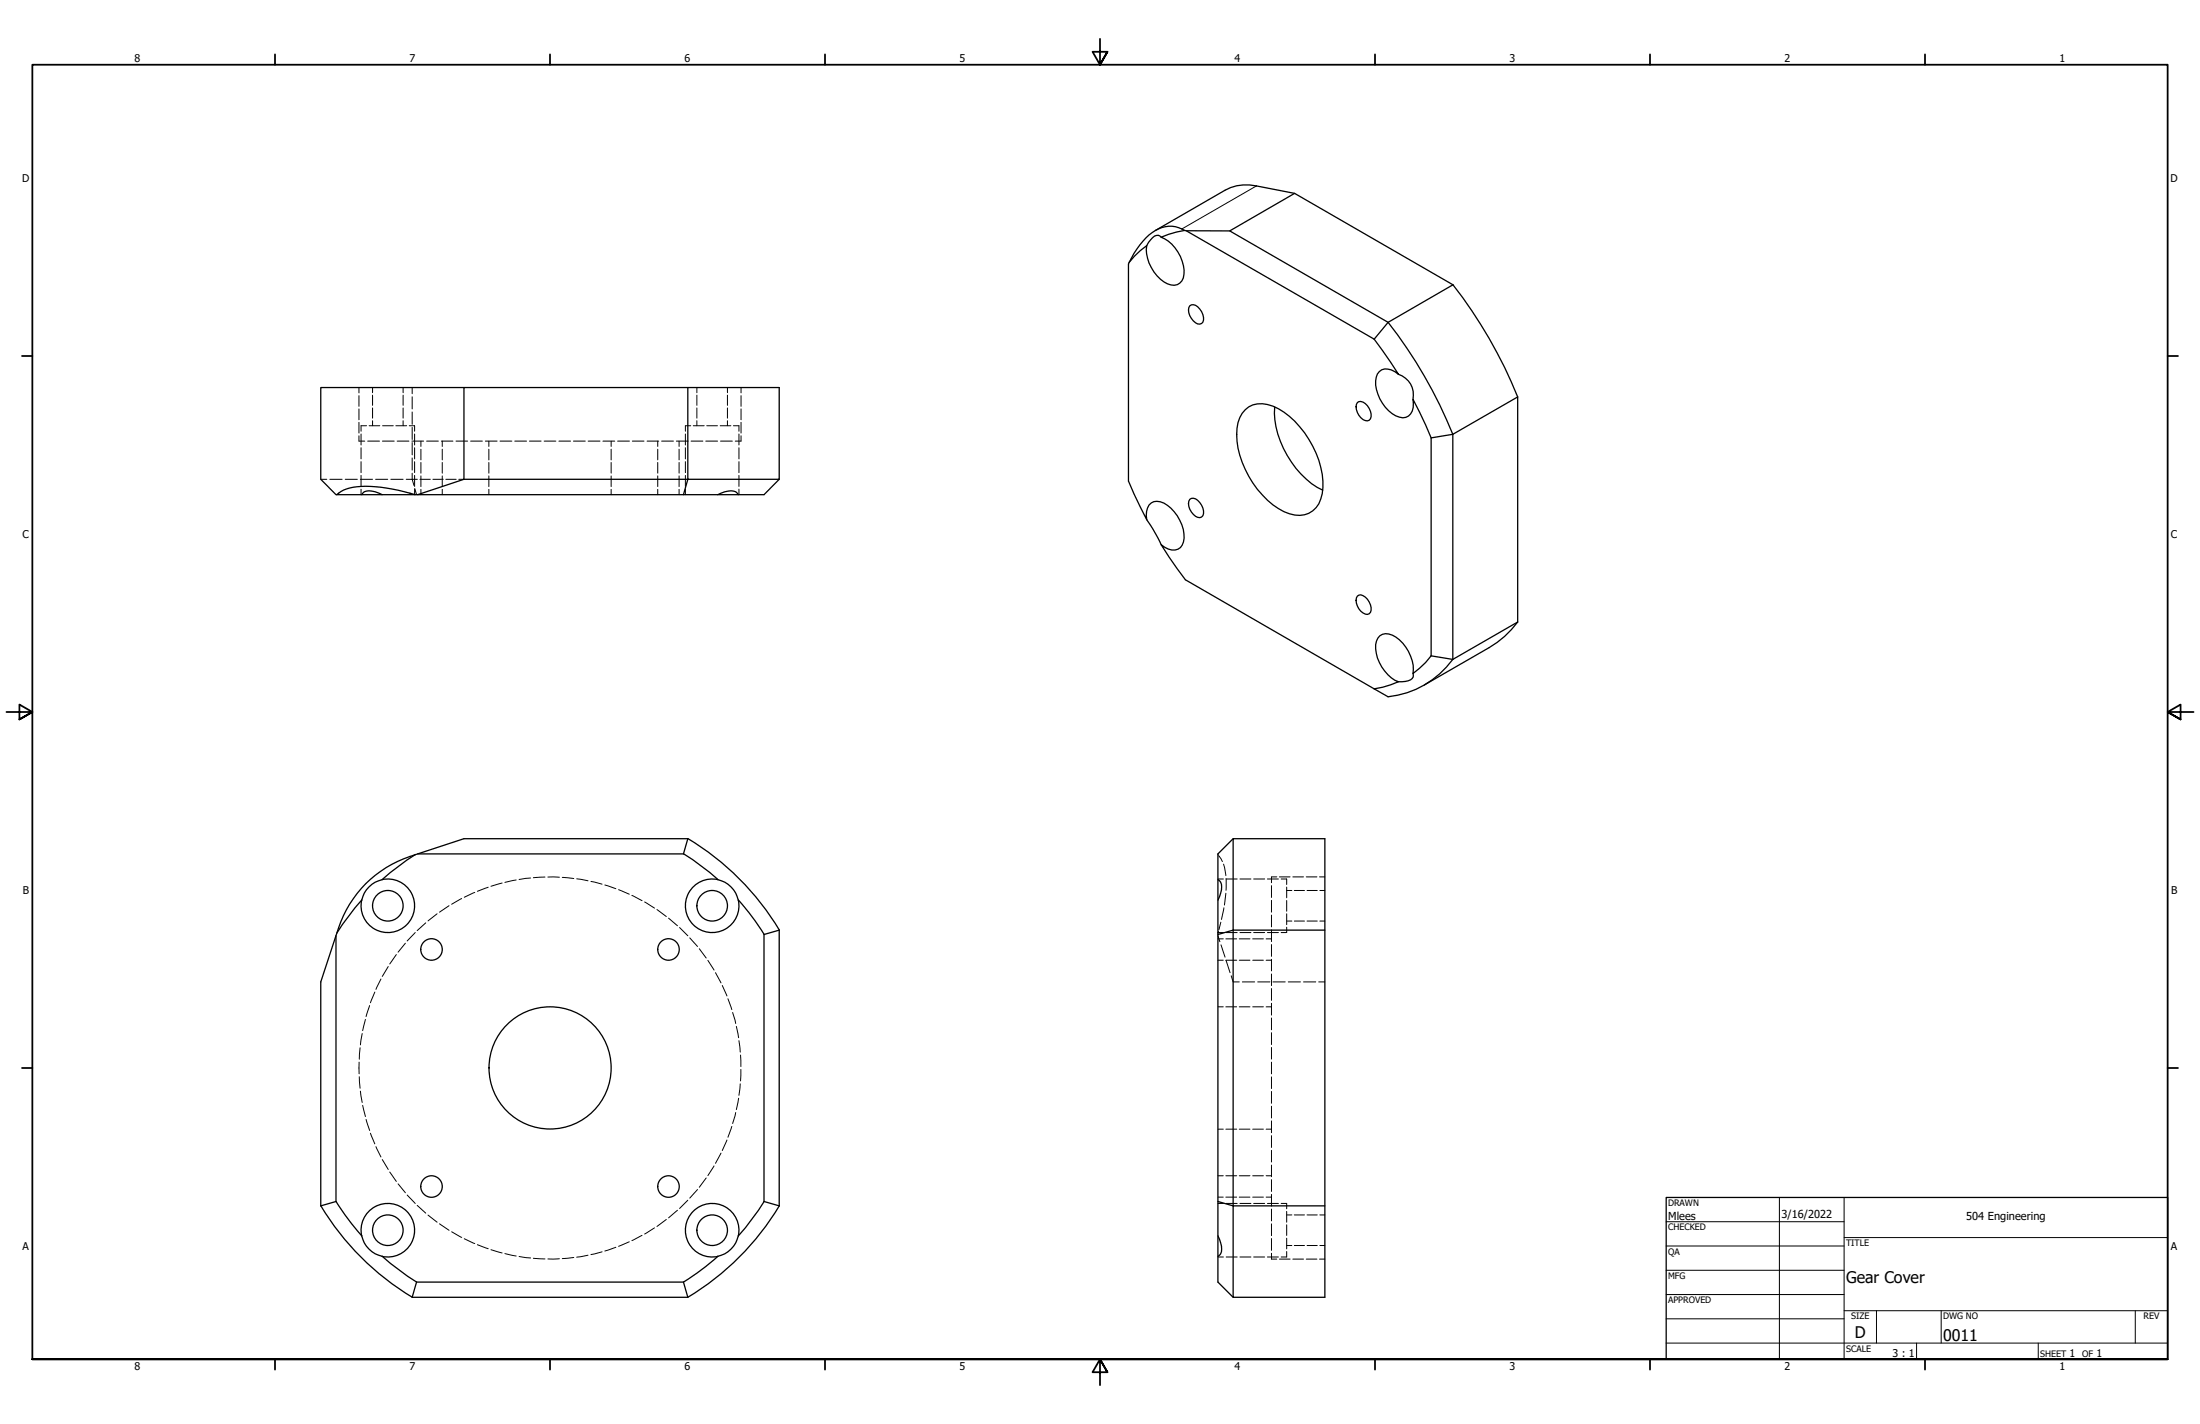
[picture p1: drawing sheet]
<svg xmlns="http://www.w3.org/2000/svg" width="864mm" height="559mm" viewBox="0 0 864 559" stroke-linecap="round" stroke-linejoin="round" font-family="sans-serif">
<!-- layer: Hidden (ANSI) -->
<g fill="none" stroke="#000" stroke-width=".39">
<path d="M140.9 152.1v2.1M140.9 155.3v4.1M146.2 152.1v2M146.2 155.1v4M158.2 152.1v2M158.2 155.1v4M161.8 152.1v2.4M161.8 155.7v4.8M273.6 152.1v2M273.6 155.1v4M285.6 152.1v2M285.6 155.1v4"/>
<path d="M290.9 152.1v2.1M290.9 155.3v4.1M140.9 171v2.1h2.3M140.9 160.5v4.2M140.9 165.7v4.2M141.7 170.3v4.3M141.7 175.7v4.4M143.9 167.1h-2.2v2.1M144.3 173.1h4.7M144.9 167.1h4.2M146.2 160.1v4M146.2 165.1v2"/>
<path d="M150.1 173.1h4.6M150.2 167.1h4.2M155.4 167.1h4.2M155.9 173.1h4.6M158.2 160.1v4M158.2 165.1v2M160.7 167.1h2.1v2.1M161.7 173.1h4.6M161.8 161.7v4.8M161.8 167.7v4.8M161.8 173.7v4.8M161.8 179.7v4.8"/>
<path d="M162.8 170.3v4.3M162.8 175.7v4.4M165.2 173.1v2.1M165.2 176.3v4.2M167.4 173.1h4.7M173.2 173.1h4.6M173.6 173.1v2.1M173.6 176.3v4.2M179 173.1h4.6M184.7 173.1h4.7M190.5 173.1h4.6M191.9 173.1v2.1"/>
<path d="M191.9 176.3v4.2M196.3 173.1h4.6M202.1 173.1h4.6M207.8 173.1h4.6M213.6 173.1h4.6M219.4 173.1h4.6M225.1 173.1h4.6M230.9 173.1h4.6M236.7 173.1h4.6M239.9 173.1v2.1M239.9 176.3v4.2M242.4 173.1h4.7"/>
<path d="M248.2 173.1h4.6M254 173.1h4.6M258.2 173.1v2.1M258.2 176.3v4.2M259.7 173.1h4.7M265.5 173.1h4.6M266.6 173.1v2.1M266.6 176.3v4.2M269 170.3v4.3M269 175.7v4.4M271.1 167.1h-2.1v2.1M271.3 173.1h4.6"/>
<path d="M272.2 167.1h4.2M273.6 160.1v4M273.6 165.1v2M277.1 173.1h4.6M277.4 167.1h4.2M282.7 167.1h4.2M282.8 173.1h4.7M285.6 160.1v4M285.6 165.1v2M287.9 167.1h2.2v2.1M290.1 170.3v4.3M290.1 175.7v4.4"/>
<path d="M290.9 171v2.1h-2.3M290.9 160.5v4.2M290.9 165.7v4.2M125.9 188.1h2.4M129.5 188.1h4.8M135.5 188.1h4.8M141.5 188.1h4.7M141.7 181.2v4.3M141.7 186.6v4.3M141.7 192v2.1M147.4 188.1h4.8M153.4 188.1h4.8"/>
<path d="M159.4 188.1h4.4M161.8 185.7v2.4l.7 2.4M162.8 181.2v4.3M162.8 186.6v4.3M162.8 192v2.1M162.8 191.7l.7 2.4M164.8 188.1h4.1M165.2 181.5v4.2M165.2 186.8v4.1M165.2 192v2.1M169.9 188.1h4.1M173.6 181.5v4.2"/>
<path d="M173.6 186.8v4.1M173.6 192v2.1M175 188.1h4.1M180.1 188.1h2M191.9 181.5v4.2M191.9 186.8v4.1M191.9 192v2.1M239.9 181.5v4.2M239.9 186.8v4.1M239.9 192v2.1M258.2 181.5v4.2M258.2 186.8v4.1"/>
<path d="M258.2 192v2.1M266.6 181.5v4.2M266.6 186.8v4.1M266.6 192v2.1M269 181.2v4.3M269 186.6v4.3M269 192v2.1M290.1 181.2v4.3M290.1 186.6v4.3M290.1 192v2.1M478.1 335.4l.2 .2M478.5 335.9l1.4 2.2"/>
<path d="M480.3 339.1l.9 4.5M171.6 358.6l-3.6 2.8M176.3 355.4l-3.8 2.5M181.2 352.6l-3.9 2.2M186.4 350.2l-4.2 1.9M191.6 348.2l-4.2 1.6M197.1 346.5l-4.4 1.3M202.6 345.3l-4.4 1M208.3 344.6l-4.5 .5M213.9 344.2l-4.5 .2M215.1 344.2h4.5M220.7 344.3l4.5 .4"/>
<path d="M226.4 344.9l4.4 .7M232 345.9l4.3 1.1M237.4 347.3l4.3 1.4M242.8 349.1l4.2 1.8M248 351.3l4 2.1M253 353.9l3.9 2.5M257.9 356.9l3.7 2.8M478.1 344.9h2.2M480.4 356.2l-.9 4.6M481.2 350.5l-.6 4.7M481.3 344.8v4.6M481.3 344.9h4.3"/>
<path d="M486.7 344.9h4.3M492.1 344.9h4.3M497.5 344.9h4.3M499.1 347.5v4.7M499.1 353.3v4.6M499.1 359.1v4.6M501.2 344.1h-2.1v2.3M502.2 344.1h4.2M502.9 344.9h2.2v2.2M505.1 348.1v4.2M505.1 353.4v4.2M505.1 358.6v4.2"/>
<path d="M505.1 349.4h2M507.5 344.1h4.2M508.1 349.4h4M512.8 344.1h4.2M513.1 349.4h4M518 344.1h2.1M518.1 349.4h2M152.4 379.3l-2.3 3.9M155.6 374.6l-2.6 3.7M159.1 370.1l-2.8 3.5M163 366l-3.2 3.3M167.1 362.1l-3.3 3.1"/>
<path d="M262.4 360.3l3.5 3M266.8 364l3.2 3.2M270.8 368l3 3.4M274.5 372.3l2.7 3.6M277.9 376.9l2.4 3.8M478.1 367.2l.8 2.4M478.1 366h2.2M478.1 368.4h2.1M478.1 376.8h2.1M478.3 365.5l-.2 .7M479.2 361.9l-.7 2.9M479.3 370.8l1.6 4.8"/>
<path d="M481.2 368.4h4.3M481.2 376.8h4.3M481.3 376.8l1.6 4.9M481.3 366h4.3M486.5 368.4h4.2M486.5 376.8h4.2M486.7 366h4.3M491.7 368.4h4.2M491.7 376.8h4.2M492.1 366h4.3M497 368.4h2.1M497 376.8h2.1"/>
<path d="M497.5 366h4.3M499.1 364.9v4.6M499.1 370.6v4.7M499.1 376.4v4.6M505.1 363.9v2.1h-2.2M505.1 361.4h2M508.1 361.4h4M513.1 361.4h4M518.1 361.4h2M145.1 394.6l-1.4 4.3M147.1 389.3l-1.7 4.2M149.5 384.2l-1.9 4"/>
<path d="M280.9 381.7l2.1 4M283.5 386.7l1.9 4.1M285.8 391.9l1.5 4.3M287.6 397.3l1.2 4.3M478.1 395.1h2.1M481.2 395.1h4.3M483.3 382.9l.8 2.4h2.4M486.5 395.1h4.2M487.7 385.3h4.8M491.7 395.1h4.2M493.7 385.3h4.8M497 395.1h2.1"/>
<path d="M499.1 382.2v4.6M499.1 387.9v4.7M499.1 393.7v4.6M499.1 399.5v4.6M499.7 385.3h4.8M505.7 385.3h4.8M511.7 385.3h4.8M517.7 385.3h2.4M141 416.8v4.6M141.4 411.2l-.4 4.5M142.2 405.6l-.7 4.4M143.4 400l-1 4.4"/>
<path d="M289.1 402.8l.8 4.4M290.1 408.4l.5 4.5M290.7 414l.1 4.5M290.8 419.7l-.1 4.5M499.1 405.3v4.6M499.1 411v4.6M499.1 416.8v4.6M141 422.5l.4 4.5M141.5 428.2l.7 4.4M142.4 433.8l1 4.3M143.7 439.3l1.4 4.3M288.8 436.6l-1.2 4.3"/>
<path d="M289.9 431l-.8 4.4M290.6 425.3l-.5 4.5M499.1 422.6v4.6M499.1 428.3v4.6M499.1 434.1v4.6M499.1 439.9v4.6M145.4 444.7l1.7 4.2M147.6 450l1.9 4M150.1 455l2.3 3.9M153 459.9l2.6 3.7M280.3 457.5l-2.4 3.8M283 452.5l-2.1 4"/>
<path d="M285.4 447.4l-1.9 4.1M287.3 442l-1.5 4.3M478.1 443.1h2.1M481.2 443.1h4.3M486.5 443.1h4.2M491.7 443.1h4.2M497 443.1h2.1M499.1 445.6v4.7M499.1 451.4v4.6M499.1 457.2v4.6M156.3 464.6l2.8 3.5M159.8 468.9l3.2 3.3"/>
<path d="M163.8 473l3.3 3.1M168 476.8l3.6 2.8M261.6 478.5l-3.7 2.8M265.9 474.9l-3.5 3M270 471l-3.2 3.2M273.8 466.8l-3 3.4M277.2 462.3l-2.7 3.6M478.1 472.2h2.2M478.1 461.4h2.1M478.1 469.8h2.1M481.2 461.4h4.3M481.2 469.8h4.3"/>
<path d="M481.3 472.2h4.3M486.5 461.4h4.2M486.5 469.8h4.2M486.7 472.2h4.3M491.7 461.4h4.2M491.7 469.8h4.2M492.1 472.2h4.3M497 461.4h2.1M497 469.8h2.1M497.5 472.2h4.3M499.1 462.9v4.7M499.1 468.7v4.6"/>
<path d="M499.1 474.5v4.6M502.9 472.2h2.2v2.1M505.1 475.4v4.2M505.1 476.8h2M508.1 476.8h4M513.1 476.8h4M518.1 476.8h2M172.5 480.3l3.8 2.5M177.3 483.4l3.9 2.2M182.2 486.1l4.2 1.9M187.4 488.4l4.2 1.6M192.7 490.4l4.4 1.3"/>
<path d="M198.2 491.9l4.4 1M203.8 493.1l4.5 .5M209.4 493.8l4.5 .2M219.6 494h-4.5M225.2 493.5l-4.5 .4M230.8 492.6l-4.4 .7M236.3 491.2l-4.3 1.1M241.7 489.5l-4.3 1.4M247 487.3l-4.2 1.8M252 484.8l-4 2.1M256.9 481.8l-3.9 2.5M478.1 493.3h2.2"/>
<path d="M481.3 493.3h4.3M486.7 493.3h4.3M492.1 493.3h4.3M497.5 493.3h4.3M499.1 480.3v4.6M499.1 486v4.7M499.1 491.8v2.3h2.1M502.2 494.1h4.2M505.1 480.6v4.2M505.1 485.9v4.2M505.1 491.1v2.2h-2.2M505.1 488.8h2"/>
<path d="M507.5 494.1h4.2M508.1 488.8h4M512.8 494.1h4.2M513.1 488.8h4M518 494.1h2.1M518.1 488.8h2"/>
</g>
<!-- layer: Visible (ANSI) -->
<g fill="none" stroke="#000" stroke-width=".51">
<path d="M508.2 75.9l-15-2.9a17.8 17.8 0 0 0-12.3 1.6l-27.3 15.8M455.8 93.1a2.01 2.01 0 0 0-3.4 .2l-2.2 3.1M465 90.4l-6.3 1.5-2.9 1.2a15.2 15.2 0 0 1 8.7 16 4.2 4.2 0 0 1-6.2 2.3 15.7 15.7 0 0 1-8.1-15l-4.9 4.1-2.1 2.5M465.6 90.6l73.8 42.5M482.7 90.6l62.2 35.9M570.4 111.8l-62.2-35.9-25.5 14.7-17.7-.2a11.3 11.3 0 0 0-14 1.8 34.9 34.9 0 0 0-8 11.4v85.2l7.2 15.2a5.8 5.8 0 0 1 2.7-7.2 8.5 8.5 0 0 1 8 4.1 12.9 12.9 0 0 1 3.2 13 4.6 4.6 0 0 1-6.9 .9l-1.4-1.1 3.1 4.8 6.4 9 74.1 42.8M570.4 111.8a182.2 182.2 0 0 1 25.4 44M570.4 111.8l-25.5 14.7M467 120a2.64 2.64 0 0 1 4 1.3 4.3 4.3 0 0 1 .7 5.6 2.52 2.52 0 0 1-3.3-1 5 5 0 0 1-1.4-5.9zM539.4 133.1l9.6 13.8a5.7 5.7 0 0 0-7.5-1.1 8.6 8.6 0 0 0-.6 8.9 13.2 13.2 0 0 0 9.8 9.3 4.6 4.6 0 0 0 4.1-5.6l-.1-1.7 4.9 10.1 2.2 5M544.9 126.5a183.4 183.4 0 0 1 25.4 43.9M544.9 126.5l-5.5 6.6"/>
<path d="M182.1 152.1h-56.2v36l6 6a17.2 17.2 0 0 1 11.7-3.3 71.2 71.2 0 0 1 19.4 3.3h1l18.1-6v-36h123.8v36h-35.9v-36M500.4 159.7a36.8 36.8 0 0 0 16.7 31.6l2.1 1M532.8 158a3.3 3.3 0 0 1 4.7 2.3 3.9 3.9 0 0 1 0 4.6 3.9 3.9 0 0 1-4.7-3 3.9 3.9 0 0 1 0-3.9zM549 146.9a8.4 8.4 0 0 1 5.7 9.8M595.8 155.8v88.3M595.8 155.8l-25.5 14.6M488.8 160.8a9.8 9.8 0 0 1 10.9-1.4 33.8 33.8 0 0 1 16.9 18.5 24.5 24.5 0 0 1 1.1 19.8 9.1 9.1 0 0 1-11.5 3.9 32 32 0 0 1-17.4-17.4 26.2 26.2 0 0 1-2.1-20.3zM561.8 171.8v85.6M570.3 170.4v88.4M570.3 170.4l-8.5 1.4M132.2 194.1h30.8M142 194.1a3.1 3.1 0 0 1 4-1.4l4.1 1.4"/>
<path d="M182.1 188.1h87.9l-1.7 6M281.7 194.1a8.8 8.8 0 0 1 7.1-1.1l1 1.1M305.9 188.1l-6 6h-135.9M467 196a2.64 2.64 0 0 1 4 1.2 4.3 4.3 0 0 1 .7 5.7 3.2 3.2 0 0 1-4-2 4.6 4.6 0 0 1-.7-4.9zM450.2 204l2.2 3.4 3.4 6.3M532.8 233.9a2.13 2.13 0 0 1 3.1 .4 5.7 5.7 0 0 1 2.1 6 1.84 1.84 0 0 1-2.9 .2 5.5 5.5 0 0 1-2.3-6.6zM561.8 257.4l-2.2 2.6-4.9 4.3a15.7 15.7 0 0 0-8.2-15.1 4.3 4.3 0 0 0-6.5 3.8 15.6 15.6 0 0 0 9 14.5l-6.3 2.2-3.3 .6M561.8 257.4l8.5 1.4M570.3 258.8a36.2 36.2 0 0 1-25.4 14.6l-5.5-3.1M595.8 244.1a37 37 0 0 1-11.2 10l-25.5 14.7M595.8 244.1l-25.5 14.7M554.7 264.3a2.07 2.07 0 0 1-1.9 2.8l-3.8 .4"/>
<path d="M163.1 335.3l-6.3 4.3-6.8 5.5M164 335.1h104.3l1.7-6h-87.9l-18.1 6a44.9 44.9 0 0 0-32.1 32.1l-6 18.1v87.9l6-1.7M268.3 335l7.5 5.2 6 5a10.5 10.5 0 0 0-12.7 9.5 10.5 10.5 0 0 0 11.2 11.2 10.5 10.5 0 0 0 9.5-12.7M270 329.1a105 105 0 0 1 35.9 35.9M484.1 329.1l-6 6v168l6 6M150 345.2a10.5 10.5 0 0 1 12.7 9.5 10.5 10.5 0 0 1-11.2 11.2 10.5 10.5 0 0 1-9.5-12.7l-5.5 6.8-4.3 6.2M150.1 345.2a10.6 10.6 0 0 0-8.1 8.1M281.7 345.2a10.6 10.6 0 0 1 8.1 8.1M289.9 353.2l4.9 6 5.2 7.5M478.1 345.2a4 4 0 0 1 1.1 5.3l-1.1 2.8M131.9 367.2v104.3M305.9 365l-6 1.7v104.8"/>
<path d="M305.9 365v108.2l-6-1.7M478.1 366.7l6-1.7v108.2l-6-1.7M520.1 365h-36v-35.9h36v180h-36v-35.9h36M125.9 473.1a105 105 0 0 0 35.9 36M131.9 471.5l5.2 7.4 4.9 6.1M299.9 471.5l-4.3 6.4-5.8 7.1M305.9 473.2a105 105 0 0 1-35.9 35.9M142 485a10.5 10.5 0 0 1 9.5-12.7 10.5 10.5 0 0 1 11.2 11.2 10.5 10.5 0 0 1-12.7 9.5M142 484.9a10.6 10.6 0 0 0 8.1 8.1M150 493l7.1 5.7 6.4 4.4M281.8 493l-6 4.9-7.5 5.2M478.1 484.9l.6 1.4a6 6 0 0 1 0 6.3l-.6 .4"/>
<path d="M161.8 509.1h108.2M268.3 503.1h-104.8l-1.7 6M268.3 503.1l1.7 6"/>
<circle cx="152.2" cy="355.4" r="6"/>
<circle cx="279.6" cy="355.4" r="6"/>
<circle cx="169.4" cy="372.6" r="4.2"/>
<circle cx="262.4" cy="372.6" r="4.2"/>
<circle cx="215.9" cy="419.1" r="24"/>
<circle cx="169.4" cy="465.6" r="4.2"/>
<circle cx="262.4" cy="465.6" r="4.2"/>
<circle cx="152.2" cy="482.8" r="6"/>
<circle cx="279.6" cy="482.8" r="10.5"/>
<circle cx="279.6" cy="482.8" r="6"/>
</g>
<!-- layer: Visible Narrow (ANSI) -->
<path d="M493.2 73l-29.3 16.9" fill="none" stroke="#000" stroke-width=".39"/>
<!-- layer: Border (ANSI) -->
<g fill="none" stroke="#000" stroke-width=".7">
<path d="M431.8 15.2v10.2l-2.9-5.1h5.8l-2.9 5.1 2.9-5.1M107.9 21.3v4.1M215.9 21.3v4.1M323.8 21.3v4.1M539.8 21.3v4.1M647.7 21.3v4.1M755.6 21.3v4.1M8.6 139.7h4.1M850.9 139.7h4.1M2.5 279.4h10.2l-5.1-2.9v5.8l5.1-2.9-5.1 2.9M861.1 279.4h-10.2l5.1-2.9v5.8l-5.1-2.9 5.1 2.9M8.6 419.1h4.1"/>
<path d="M850.9 419.1h4.1M12.7 533.4v-508h838.2v508h-838.2h838.2M107.9 533.4v4.1M215.9 533.4v4.1M323.8 533.4v4.1M434.7 538.5l-2.9-5.1 2.9 5.1h-5.8l2.9-5.1v10.2M539.8 533.4v4.1M647.7 533.4v4.1M755.6 533.4v4.1"/>
</g>
<!-- layer: Title (ANSI) -->
<g fill="none" stroke="#000" stroke-width=".39">
<path d="M654 479.4h69.9M698.5 469.9v63.5M723.9 469.9v63.5M654 488.9h69.9M654 498.5h69.9M723.9 485.6h127M654 508h69.9M654 517.5h69.9M723.9 514.3h127M736.6 514.3v12.7M762 514.3v12.7M838.2 514.3v12.7"/>
<path d="M654 527h196.9M752.3 527v6.4M800.1 527v6.4"/>
</g>
<path d="M654 469.9h196.9v63.5h-196.9z" fill="none" stroke="#000" stroke-width=".51"/>
<g font-size="6.3">
<text x="724.7" y="503.4">Gear Cover</text>
<text x="728.1" y="524.9">D</text>
<text x="762.8" y="526.2">0011</text>
</g>
<g font-size="4.3">
<text x="654.8" y="478.6">Mlees</text>
<text x="699.3" y="478">3/16/2022</text>
<text x="771.8" y="478.9">504 Engineering</text>
</g>
<g font-size="4.2">
<text x="52.8" y="24.4">8</text>
<text x="160.8" y="24.4">7</text>
<text x="268.7" y="24.4">6</text>
<text x="376.7" y="24.4">5</text>
<text x="484.6" y="24.4">4</text>
<text x="592.6" y="24.4">3</text>
<text x="700.5" y="24.4">2</text>
<text x="808.5" y="24.4">1</text>
<text x="8.8" y="71.4">D</text>
<text x="852" y="71.4">D</text>
<text x="8.9" y="211.1">C</text>
<text x="852.2" y="211.1">C</text>
<text x="9" y="350.8">B</text>
<text x="852.2" y="350.8">B</text>
<text x="8.9" y="490.5">A</text>
<text x="852.2" y="490.5">A</text>
<text x="742.9" y="532.6">3 : 1</text>
<text x="812.4" y="532.6">1</text>
<text x="823" y="532.6">1</text>
<text x="52.8" y="537.5">8</text>
<text x="160.8" y="537.5">7</text>
<text x="268.7" y="537.5">6</text>
<text x="376.7" y="537.5">5</text>
<text x="484.6" y="537.5">4</text>
<text x="592.6" y="537.5">3</text>
<text x="700.5" y="537.5">2</text>
<text x="808.5" y="537.5">1</text>
</g>
<g font-size="3.5">
<text x="654.8" y="473.2">DRAWN</text>
<text x="654.8" y="482.8">CHECKED</text>
<text x="724.7" y="488.9">TITLE</text>
<text x="654.8" y="492.3">QA</text>
<text x="654.8" y="501.8">MFG</text>
<text x="654.8" y="511.4">APPROVED</text>
<text x="726.7" y="517.7">SIZE</text>
<text x="762.8" y="517.7">DWG NO</text>
<text x="841.4" y="517.7">REV</text>
<text x="724.7" y="530.4">SCALE</text>
<text x="800.9" y="532.6">SHEET</text>
<text x="817.4" y="532.6">OF</text>
</g>
</svg>
